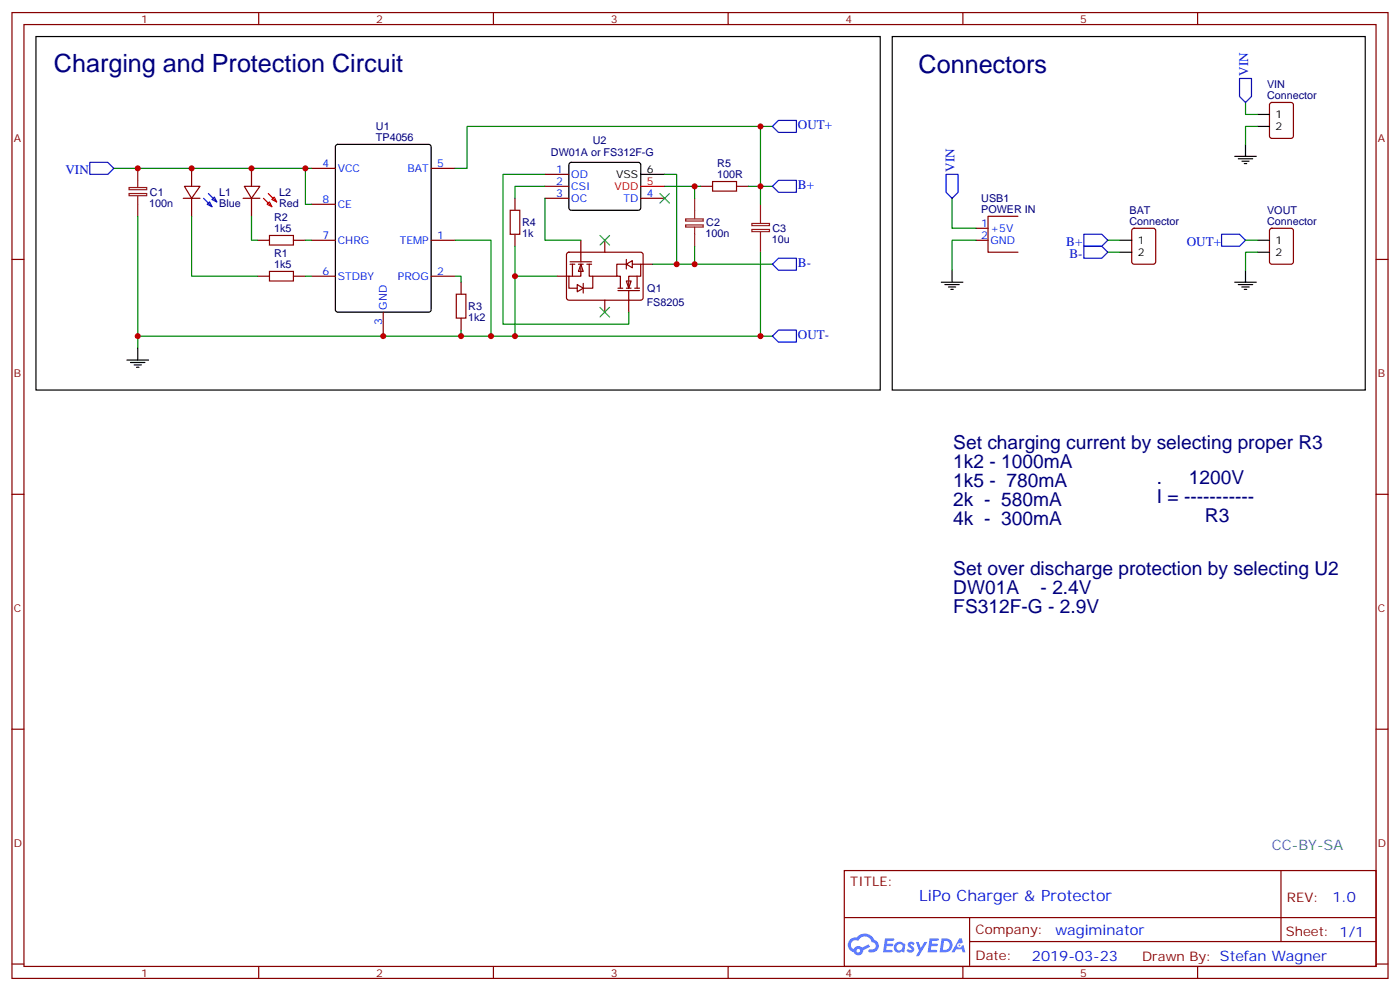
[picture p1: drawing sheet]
<svg xmlns="http://www.w3.org/2000/svg" width="412mm" height="292mm" viewBox="0 0 412 292" stroke-linecap="round" stroke-linejoin="round" font-family="sans-serif">
<g fill="none" stroke="#870000" stroke-width=".35">
<path d="M3.5 3.7h405.4v284.3h-405.4zM7.1 7.2h398.2v277.3h-398.2zM76.2 3.7v3.5M145.3 3.7v3.5M214.5 3.7v3.5M283.6 3.7v3.5M352.8 3.7v3.5M3.5 76.4h3.6M405.3 76.4h3.6M3.5 145.5h3.6M405.3 145.5h3.6M3.5 214.7h3.6"/>
<path d="M405.3 214.7h3.6M248.7 256.3h156.6v28.2h-156.6zM377.3 256.3v20.9M248.7 270.1h156.5M285.6 277.2h119.6M285.6 270.1v14.2M3.5 283.8h3.6M76.2 284.5v3.5M145.3 284.5v3.5M214.5 284.5v3.5M283.6 284.5v3.5M352.8 284.5v3.5"/>
<path d="M405.3 283.8h3.6"/>
</g>
<g fill="#5487ff">
<path d="M267.7 277.5a1.22 1.22 0 0 1 1.7 .2l-.4 .6a.47 .47 0 0 0-.3-.4 .47 .47 0 0 0-.5 .2l.1 .2a1.14 1.14 0 0 1 .8 1.8 1.14 1.14 0 0 1-1.9 0l-.2-.2 .5-.6 .7 .5a.29 .29 0 0 0 .3-.3 .29 .29 0 0 0-.2-.3 1.04 1.04 0 0 1-.6-1.7z"/>
<path d="M260.7 276.2h2.4l.3 .2-.2 .5-1.8 .1-.1 .8h1.5l.3 .4-.3 .4h-1.6l-.2 1.1h1.7l.2 .3-.2 .3-2.6 .1z"/>
<path d="M273.8 276.2h2.4l.3 .2-.1 .5-1.8 .1-.2 .8h1.6l.3 .4-.4 .4-1.6-.1-.1 1.1 1.7 .1 .2 .3-.2 .3-2.6 .1z"/>
<path d="M282.6 276.2h.7l.3 1.3-.6 .3a.69 .69 0 0 0-1 .3 .69 .69 0 0 0 .4 .9 .69 .69 0 0 0 .9-.6l.5-.2 .6 2.2h-.8l-.2-.9h-1.8l-.5 .9h-.8z"/>
<path d="M269.8 277.3h.8l.6 1.8 1.1-1.8h.9l-2.6 4.2h-.8l.9-1.5z"/>
<path d="M277.4 276.2l-.6 4.2h1.3a2.11 2.11 0 0 0 2.5-2.1 2.11 2.11 0 0 0-2.5-2.1zM278.1 277a1.39 1.39 0 0 1 1.7 1.4 1.39 1.39 0 0 1-1.8 1.2h-.3z"/>
<path d="M263.7 277.8a1.54 1.54 0 0 0-.1 2.2 1.54 1.54 0 0 0 2.2 .1l.6 .3 .3-2.3-.2-.3h-.4a1.49 1.49 0 0 0-2.4 0zM264 278.8a.94 .94 0 0 1 1.8 0 .94 .94 0 0 1-1.8 0z"/>
<path d="M250.4 276.6a2.18 2.18 0 0 0 1.1 3.7 1.44 1.44 0 0 0 1.6 .9 1.44 1.44 0 0 0 1.2-1.4l2-1.1-.5-.7-1.9 1a1.47 1.47 0 0 0-2.4 .4 1.39 1.39 0 0 1-.7-1.9 1.39 1.39 0 0 1 2-.5 2.12 2.12 0 0 1 2.2-1.3 2.12 2.12 0 0 1 1.9 1.7 1.14 1.14 0 0 1 1.1 1.4 1.14 1.14 0 0 1-1.7 .7 .43 .43 0 0 0-.5 .4 .43 .43 0 0 0 .4 .5 1.98 1.98 0 0 0 2.5-1.2 1.98 1.98 0 0 0-1.2-2.6 3.1 3.1 0 0 0-5.3-.6l-.9 .1zM252.3 279.9a.55 .55 0 0 1 1.1 0 .55 .55 0 0 1-1.1 0z"/>
<circle cx="282.6" cy="278.3" r=".26"/>
</g>
<g fill="none" stroke="#000" stroke-width=".35">
<path d="M99 42.7l.5-.2h26.8l.6 .4 .1 48.3-.5 .6-27 .1-.7-.5v-48.2zM167.8 48l.5-.2 20 .1 .4 .6v13l-.7 .4-20-.1-.4-.6v-12.7zM188.7 51.3h7.1M280.5 79.6v3.5M277.3 83.1h6.3M278.3 83.8h4.3M279.4 84.5h2.1M280.1 85.2h.7M37.4 106h6.3M38.5 106.7h4.2M39.5 107.4h2.1M40.2 108.1h.7"/>
<path d="M40.6 102.5v3.5"/>
</g>
<path d="M26.5 47.8h5.2l1.8 1.8-1.8 1.7h-5.2zM60 58.4l2.4 2.5M61.4 57l2.5 2.4M62.4 58.7l.7-.7 .8 1.4zM278.7 51.3h3.5v5.3l-1.7 1.8-1.8-1.8zM61 60.1l.7-.7 .7 1.5z" fill="none" stroke="#00f" stroke-width=".35"/>
<g fill="none" stroke="#870000" stroke-width=".35">
<path d="M54 58.4h4.9M54.3 54.9h4.6l-2.5 3.5zM56.4 49.6v5.3M56.4 58.4v5.3M71.6 58.4h5M72 54.9h4.6l-2.5 3.5zM74.1 49.6v5.3M74.1 58.4v5.3M91.7 49.6h7.1M127 49.6h7.1M160.5 58.4h7.1M160.5 51.3h7.1"/>
<path d="M160.5 54.9h7.1M188.7 58.4h7.1M75.8 70.7h3.6M86.4 70.7h3.6M91.7 70.7h7.1M91.7 60.1h7.1M127 70.7h7.1M75.8 81.3h3.6M86.4 81.3h3.6M91.7 81.3h7.1M112.9 91.9v7.1M127 81.3h7.1"/>
<path d="M135.8 83.1v3.5M135.8 93.7v3.5"/>
</g>
<path d="M33.5 49.6h58.2M90 49.6v10.5h1.7M40.6 63.7v35.3M56.4 63.7v17.6h19.4M74.1 63.7v7h1.7M90 70.7h1.7M134.1 70.7h10.5v28.3M90 81.3h1.7M134.1 81.3h1.7v1.8M135.8 97.2v1.8M227.5 99h-186.9v3.5" fill="none" stroke="#008700" stroke-width=".35"/>
<path d="M38 57h5.2v.6h-5.2zM38 55.2h5.2v.6h-5.2zM40.6 49.6v5.6M40.6 57.7v6" fill="none" stroke="#8c2424" stroke-width=".35"/>
<path d="M77.6 58.4l2.5 2.5M79 57l2.5 2.4M80.1 58.7l.7-.7 .7 1.4zM188.7 54.9h7.1M78.7 60.1l.7-.7 .7 1.5z" fill="none" stroke="#f00" stroke-width=".35"/>
<path d="M79.4 79.9h7v2.8h-7zM79.4 69.3h7v2.8h-7zM134.4 86.6h2.8v7.1h-2.8z" fill="none" stroke="#a10000" stroke-width=".35"/>
<g fill="#fff" stroke="#870000" stroke-width=".35">
<path d="M171.1 77.8l.7 2.1h-1.4z"/>
<path d="M170 83.8l1.8 1-1.8 1.1z"/>
</g>
<path d="M167.9 77.1h6.4M167.9 77.8h1.4M168.6 77.8v3.5M170.4 77.8h1.4M171.1 77.8v3.5h-3.5v3.5h2.4M171.1 70.7v6.4M172.9 77.8h1.4M173.6 77.8v3.5h1v3.5h-2.8M178.2 70.7v3.6M164 81.3h3.6M171.8 83.4v2.9" fill="none" stroke="#870000" stroke-width=".35"/>
<g fill="#fff" stroke="#870000" stroke-width=".35">
<path d="M184.5 82.7h1.4l-.7 2.1z"/>
<path d="M184.5 77.8l1.8-1.1v2.1z"/>
</g>
<g fill="none" stroke="#870000" stroke-width=".35">
<path d="M374.2 30.4l.4-.2h5.7l.6 .4 .1 9.4-.5 .7h-5.9l-.6-.4-.1-9.4zM151.7 58.4v3.5M206.4 54.9h3.5M217 54.9h3.5M151.7 69v3.5M167.1 74.5l.5-.2h21.4l.4 .7v12.9l-.7 .5-21.4-.1-.4-.6v-12.7zM184.5 77.8h-2.8v3.5h1v3.5M184.5 76.4v2.8M186.3 77.8h2.4v3.5h-3.5v3.5M188.7 77.8h3.6M287.5 67.2h3.5M287.5 70.7h3.5"/>
<path d="M299.9 63.7h-8.9v10.6h8.9M333.6 67.4l.5-.2h5.6l.7 .4v9.5l-.4 .6-5.9 .1-.7-.5v-9.4zM374.2 67.4l.4-.2h5.7l.6 .4 .1 9.5-.5 .6-5.9 .1-.6-.5-.1-9.4zM174.6 81.3h7.1M178.2 88.4v3.5M182 85.5h6.4M182 84.8h1.4M184.5 84.8h1.4M185.2 85.5v6.4M187 84.8h1.4M187.7 81.3v3.5"/>
</g>
<g fill="none" stroke="#008700" stroke-width=".35">
<path d="M224 37.2v22.9M227.5 37.2h-89.9v12.4h-3.5M366.9 30.2v3.5h3.5M370.4 37.2h-3.5v5.3M160.5 58.4v12.3h10.6M160.5 54.9h-8.8v3.5M160.5 51.3h-12.3v44.1h37v-3.5M195.8 51.3h3.5v26.5M195.8 54.9h10.6M204.6 54.9v3.5M220.5 54.9h7M280.5 58.4v8.8h7"/>
<path d="M151.7 72.5v26.5M192.3 77.8h35.2M204.6 72.5v5.3M224 74.3v24.7M287.5 70.7h-7v8.9M326.3 70.7h3.5M326.3 74.3h3.5M366.9 70.7h3.5M370.4 74.3h-3.5v5.3M151.7 81.3h12.3"/>
</g>
<path d="M209.9 53.4h7.1v2.9h-7.1zM150.3 61.9h2.8v7.1h-2.8z" fill="none" stroke="#a10000" stroke-width=".35"/>
<path d="M204.6 58.4v6M202 64.5h5.2v.6h-5.2zM202 66.2h5.2v.7h-5.2zM204.6 66.9v5.6M221.5 67.6h5.2v.6h-5.2zM221.5 65.8h5.2v.6h-5.2zM224 60.1v5.7M224 68.3v6" fill="none" stroke="#8c2424" stroke-width=".35"/>
<path d="M227.5 37.2l1.8-1.7h5.3v3.5h-5.3zM365.1 23.1h3.6v5.3l-1.8 1.8-1.8-1.8zM227.5 54.9l1.8-1.8h5.3v3.5h-5.3zM227.5 77.8l1.8-1.8h5.3v3.6h-5.3zM319.3 69h5.3l1.7 1.7-1.7 1.8h-5.3zM319.3 72.5h5.3l1.7 1.8-1.7 1.7h-5.3zM359.8 69h5.3l1.8 1.7-1.8 1.8h-5.3zM229.3 97.2h5.3v3.5h-5.3l-1.8-1.7z" fill="none" stroke="#00f" stroke-width=".35"/>
<g fill="none" stroke="#000" stroke-width=".35">
<path d="M10.6 10.8h248.7v104h-248.7zM262.8 10.8h139.4v104h-139.4zM370.4 33.7h3.5M370.4 37.2h3.5M363.7 46h6.4M364.8 46.7h4.2M365.8 47.4h2.1M366.5 48.2h.7M366.9 42.5v3.5M329.8 70.7h3.6M329.8 74.3h3.6M366.9 79.6v3.5"/>
<path d="M370.4 70.7h3.5M370.4 74.3h3.5M363.7 83.1h6.4M364.8 83.8h4.2M365.8 84.5h2.1M366.5 85.2h.7"/>
</g>
<path d="M194.4 57l2.8 2.8M197.2 57l-2.8 2.8M176.7 69.3l2.9 2.8M179.6 69.3l-2.9 2.8M176.7 90.5l2.9 2.8M179.6 90.5l-2.9 2.8" fill="none" stroke="#3c3" stroke-width=".35"/>
<g fill="#c00">
<circle cx="224" cy="99" r=".88"/>
<circle cx="224" cy="37.2" r=".88"/>
<circle cx="204.6" cy="54.9" r=".88"/>
<circle cx="224" cy="54.9" r=".88"/>
<circle cx="151.7" cy="99" r=".88"/>
<circle cx="135.8" cy="99" r=".88"/>
<circle cx="40.6" cy="99" r=".88"/>
<circle cx="40.6" cy="49.6" r=".88"/>
<circle cx="56.4" cy="49.6" r=".88"/>
<circle cx="90" cy="49.6" r=".88"/>
<circle cx="74.1" cy="49.6" r=".88"/>
<circle cx="112.9" cy="99" r=".88"/>
<circle cx="144.6" cy="99" r=".88"/>
<circle cx="151.7" cy="81.3" r=".88"/>
<circle cx="199.3" cy="77.8" r=".88"/>
<circle cx="204.6" cy="77.8" r=".88"/>
</g>
<g font-size="7.4" fill="#000080">
<text x="15.9" y="21.3">Charging and Protection Circuit</text>
<text x="270.6" y="21.4">Connectors</text>
</g>
<g font-size="5.6" fill="#000080">
<text x="280.8" y="132.1">Set charging current by selecting proper R3</text>
<text x="280.8" y="137.8">1k2 - 1000mA</text>
<text x="280.8" y="143.4">1k5 - 780mA</text>
<text x="340.8" y="142.4">.</text>
<text x="350.2" y="142.4">1200V</text>
<text x="280.8" y="149">2k - 580mA</text>
<text x="340.8" y="148.1">I = -----------</text>
<text x="280.8" y="154.7">4k - 300mA</text>
<text x="354.9" y="153.7">R3</text>
<text x="280.8" y="169.2">Set over discharge protection by selecting U2</text>
<text x="280.8" y="174.8">DW01A</text>
<text x="306.5" y="174.8">- 2.4V</text>
<text x="280.8" y="180.4">FS312F-G - 2.9V</text>
</g>
<text font-size="4.6" fill="#00f" x="270.8" y="265.3">LiPo Charger &amp; Protector</text>
<text font-size="4.2" fill="#0099b0" x="374.6" y="250.3">CC-BY-SA</text>
<g font-size="4.2" fill="#00f">
<text x="392.5" y="265.6">1.0</text>
<text x="310.9" y="275.1">wagiminator</text>
<text x="304" y="282.9">2019-03-23</text>
</g>
<g font-size="3.9" fill="#00f">
<text x="367.6" y="22.3" transform="rotate(-90 367.6 22.3)">VIN</text>
<text x="235" y="38.1">OUT+</text>
<text x="19.3" y="51.3">VIN</text>
<text x="281.2" y="50.5" transform="rotate(-90 281.2 50.5)">VIN</text>
<text x="235" y="55.8">B+</text>
<text x="314.1" y="72.3">B+</text>
<text x="315" y="75.8">B-</text>
<text x="349.6" y="72.3">OUT+</text>
<text x="235" y="78.7">B-</text>
<text x="235" y="99.9">OUT-</text>
</g>
<g font-size="3.9" fill="#800">
<text x="250.5" y="260.9">TITLE:</text>
<text x="379.1" y="265.6">REV:</text>
<text x="287.4" y="275.1">Company:</text>
<text x="378.7" y="275.7">Sheet: 1/1</text>
<text x="287.4" y="282.8">Date:</text>
<text x="336.4" y="282.8">Drawn By: Stefan Wagner</text>
</g>
<g font-size="3.2" fill="#800">
<text x="41.6" y="6.7">1</text>
<text x="110.8" y="6.7">2</text>
<text x="179.9" y="6.7">3</text>
<text x="249.1" y="6.7">4</text>
<text x="318.2" y="6.7">5</text>
<text x="4.1" y="41.8">A</text>
<text x="405.9" y="41.8">A</text>
<text x="4.1" y="110.9">B</text>
<text x="405.9" y="110.9">B</text>
<text x="4.1" y="180.1">C</text>
<text x="405.9" y="180.1">C</text>
<text x="4.1" y="249.2">D</text>
<text x="405.9" y="249.2">D</text>
<text x="41.6" y="287.5">1</text>
<text x="110.8" y="287.5">2</text>
<text x="179.9" y="287.5">3</text>
<text x="249.1" y="287.5">4</text>
<text x="318.2" y="287.5">5</text>
</g>
<g font-size="3.2" fill="#000080">
<text x="373.2" y="29.1">Connector</text>
<text x="373.3" y="25.9">VIN</text>
<text x="110.7" y="41.5">TP4056</text>
<text x="110.7" y="38.3">U1</text>
<text x="162.3" y="46">DW01A or FS312F-G</text>
<text x="174.6" y="42.5">U2</text>
<text x="211.3" y="52.4">100R</text>
<text x="211.3" y="49.2">R5</text>
<text x="44.2" y="57.8">C1</text>
<text x="64.6" y="57.8">L1</text>
<text x="82.2" y="57.8">L2</text>
<text x="289" y="59.5">USB1</text>
<text x="43.9" y="61">100n</text>
<text x="64.6" y="60.9">Blue</text>
<text x="80.7" y="65.1">R2</text>
<text x="82.2" y="60.9">Red</text>
<text x="289" y="62.6">POWER IN</text>
<text x="332.7" y="63">BAT</text>
<text x="373.3" y="62.9">VOUT</text>
<text x="80.7" y="68.3">1k5</text>
<text x="153.8" y="69.8">1k</text>
<text x="153.8" y="66.6">R4</text>
<text x="207.9" y="69.8">100n</text>
<text x="208" y="66.6">C2</text>
<text x="227.4" y="71.5">10u</text>
<text x="227.5" y="68.4">C3</text>
<text x="332.7" y="66.1">Connector</text>
<text x="373.2" y="66.1">Connector</text>
<text x="80.7" y="75.7">R1</text>
<text x="80.7" y="78.8">1k5</text>
<text x="190.5" y="90">FS8205</text>
<text x="190.7" y="86.1">Q1</text>
<text x="137.9" y="94.5">1k2</text>
<text x="137.9" y="91.3">R3</text>
</g>
<g font-size="3.2">
<text x="375.7" y="34.7">1</text>
<text x="375.7" y="38.3">2</text>
<text x="181.5" y="52.4">VSS</text>
<text x="190.5" y="51">6</text>
<text x="335.1" y="71.8">1</text>
<text x="375.7" y="71.8">1</text>
<text x="335.1" y="75.3">2</text>
<text x="375.7" y="75.3">2</text>
</g>
<g font-size="3.2" fill="#00f">
<text x="95" y="49.2">4</text>
<text x="99.5" y="50.6">VCC</text>
<text x="120" y="50.6">BAT</text>
<text x="128.8" y="49.2">5</text>
<text x="163.8" y="51">1</text>
<text x="168.3" y="52.4">OD</text>
<text x="95" y="59.8">8</text>
<text x="163.8" y="54.5">2</text>
<text x="163.8" y="58">3</text>
<text x="168.3" y="55.9">CSI</text>
<text x="168.3" y="59.4">OC</text>
<text x="183.6" y="59.4">TD</text>
<text x="190.5" y="58">4</text>
<text x="99.5" y="61.2">CE</text>
<text x="95" y="70.4">7</text>
<text x="99.5" y="71.8">CHRG</text>
<text x="117.7" y="71.8">TEMP</text>
<text x="128.8" y="70.4">1</text>
<text x="289" y="66.9">1</text>
<text x="289" y="70.4">2</text>
<text x="291.7" y="68.3">+5V</text>
<text x="291.7" y="71.8">GND</text>
<text x="95" y="81">6</text>
<text x="99.5" y="82.4">STDBY</text>
<text x="117.2" y="82.4">PROG</text>
<text x="128.8" y="81">2</text>
<text x="112.5" y="95.7" transform="rotate(-90 112.5 95.7)">3</text>
<text x="113.9" y="91.2" transform="rotate(-90 113.9 91.2)">GND</text>
</g>
<g font-size="3.2" fill="#f00">
<text x="181" y="55.9">VDD</text>
<text x="190.5" y="54.5">5</text>
</g>
</svg>
